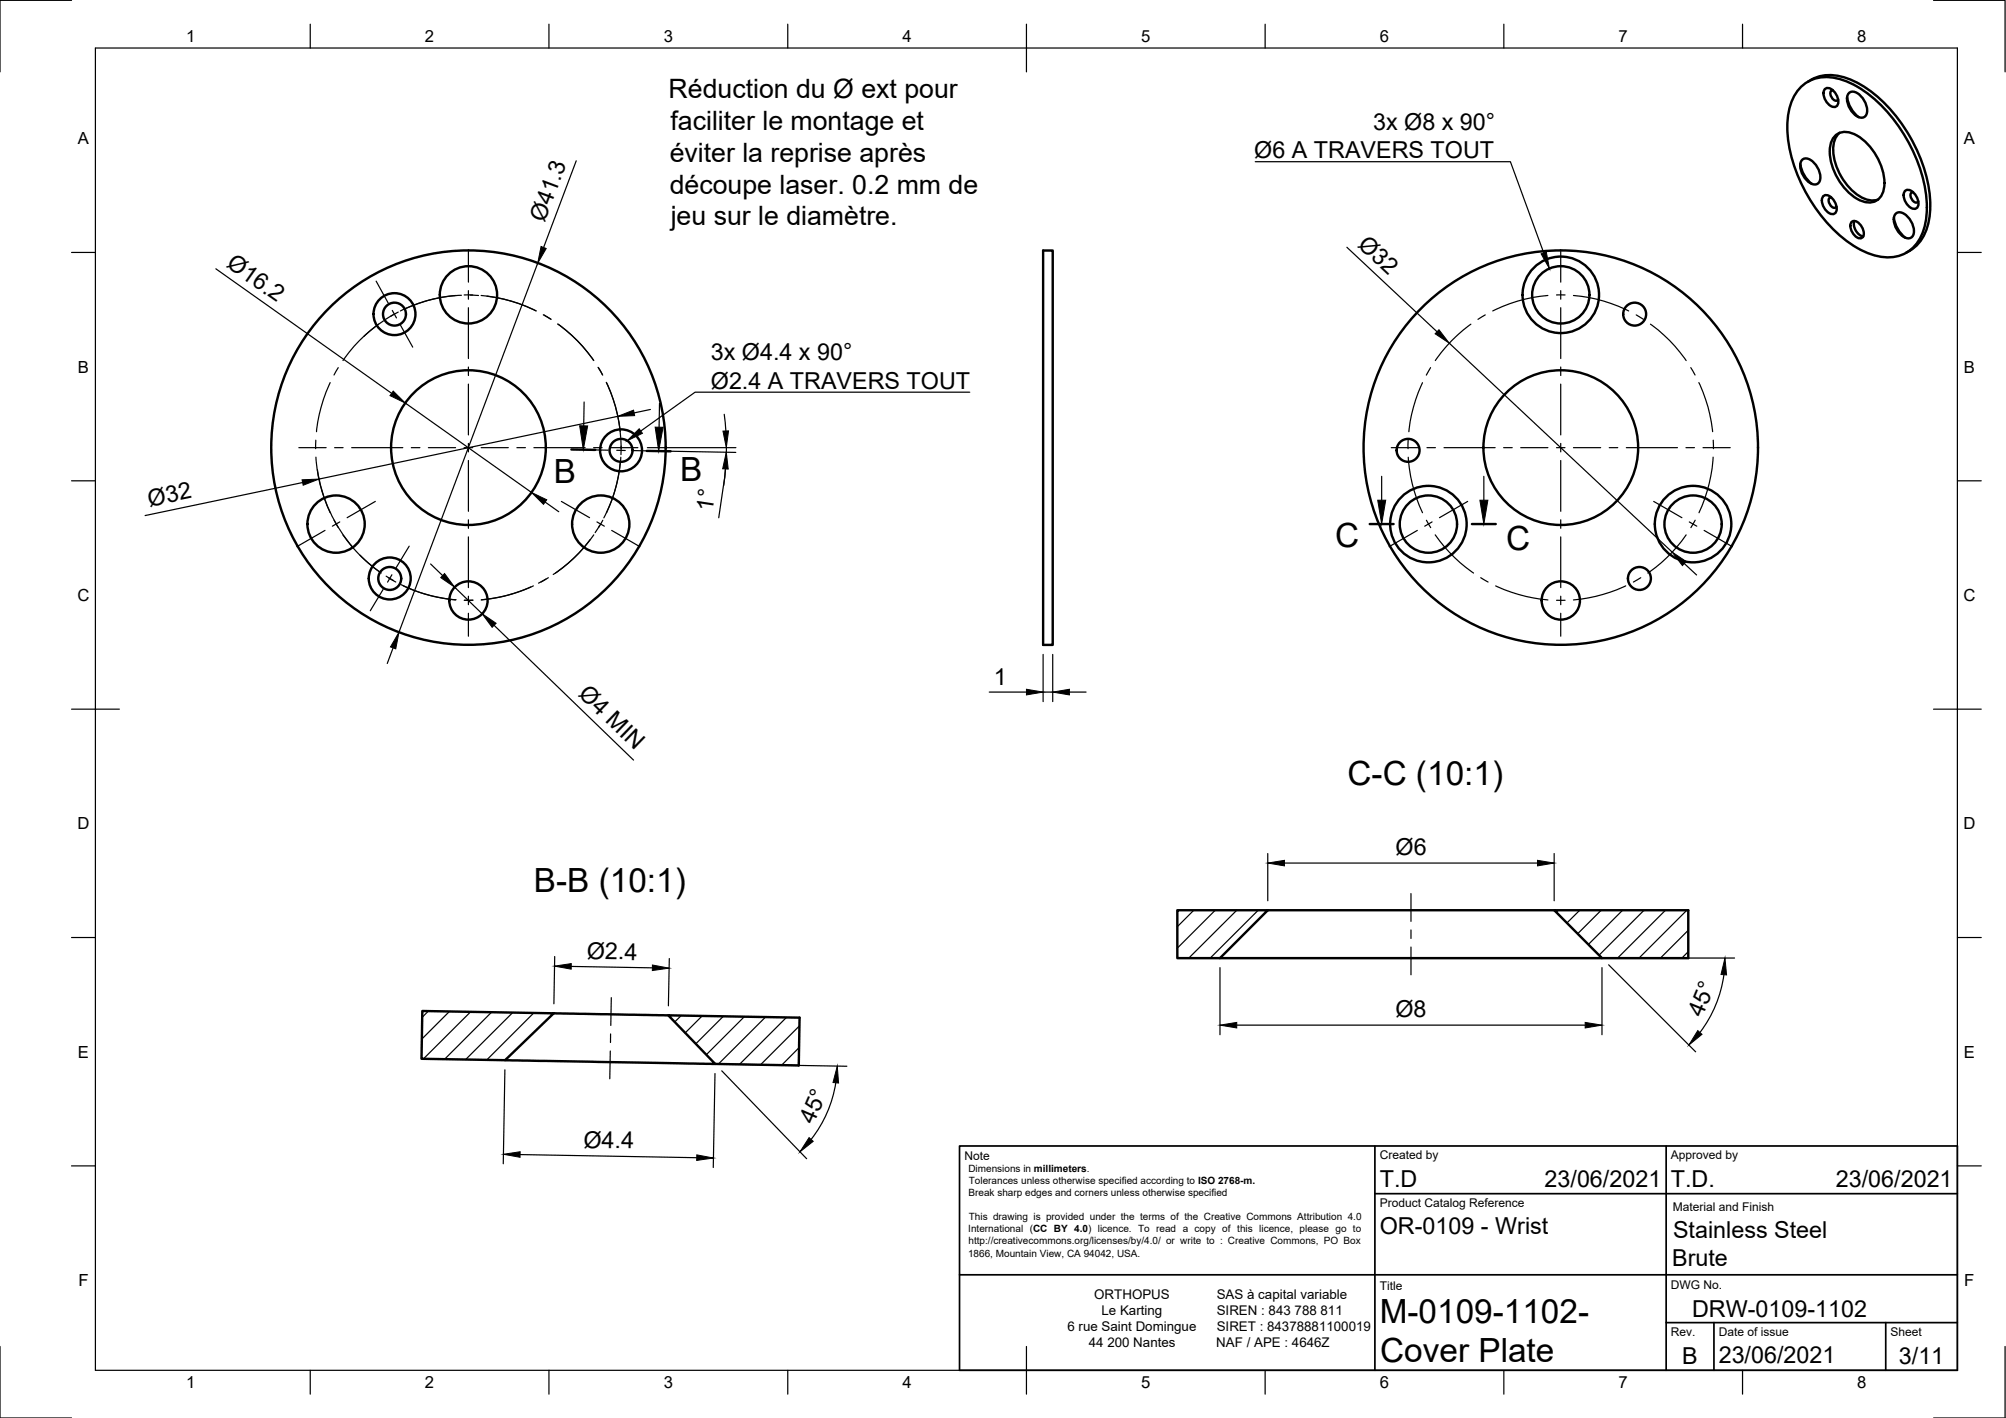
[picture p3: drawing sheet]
<svg xmlns="http://www.w3.org/2000/svg" width="420mm" height="297mm" viewBox="0 0 420 297" stroke-linecap="round" stroke-linejoin="round" font-family="sans-serif">
<!-- layer: Visible -->
<g fill="none" stroke="#000" stroke-width=".51">
<path d="M376.8 18.6a8.1 8.1 0 0 1 9.2-1.8 26.5 26.5 0 0 1 12.8 11.4 29 29 0 0 1 4.7 16.9 9.7 9.7 0 0 1-4.2 7.8 9.3 9.3 0 0 1-8.8-.2 29.4 29.4 0 0 1-13.2-14.1 26 26 0 0 1-2.6-15.2 10.1 10.1 0 0 1 2.1-4.8zM378.7 17.1a9 9 0 0 1 9-.4 28.5 28.5 0 0 1 13.3 13.7 25.4 25.4 0 0 1 2.9 16.2 8.7 8.7 0 0 1-4.6 6.3M382.1 18.7a1.38 1.38 0 0 1 2.2 .6 2.61 2.61 0 0 1 .5 2.8 1.38 1.38 0 0 1-2.1-.6 2.61 2.61 0 0 1-.6-2.8zM383.9 18.9l-.2 .1a1.32 1.32 0 0 0-.1 1.4 1.32 1.32 0 0 0 1.3 .6l.1-.2M387.1 19.6a1.47 1.47 0 0 1 2.4 .2 4 4 0 0 1 1.3 4.4 1.47 1.47 0 0 1-2.3-.2 4 4 0 0 1-1.4-4.4zM377.1 34.3a6.5 6.5 0 0 0 2.4 4.2M377.3 33.6a1.47 1.47 0 0 1 2.3 .2 4 4 0 0 1 1.4 4.4 1.47 1.47 0 0 1-2.3-.2 4 4 0 0 1-1.4-4.4zM384.3 28.5a3.7 3.7 0 0 1 4.7-.1 12.3 12.3 0 0 1 5.6 11 3.2 3.2 0 0 1-4.7 2.7 12 12 0 0 1-6.6-11.4l.2-.9zM385.3 27.8a5 5 0 0 0-1.2 4.8 12.5 12.5 0 0 0 6.2 8.9 4 4 0 0 0 3.1 .3M386.9 20.3a6.5 6.5 0 0 0 2.4 4.2M218.5 52.5h2v82.6h-2zM381.8 41.2a1.38 1.38 0 0 1 2.1 .6 2.61 2.61 0 0 1 .6 2.7 1.38 1.38 0 0 1-2.1-.5 2.61 2.61 0 0 1-.6-2.8z"/>
<path d="M383.6 41.4h-.3a1.32 1.32 0 0 0 0 1.4 1.32 1.32 0 0 0 1.2 .7l.1-.2M387.8 46.5a1.62 1.62 0 0 1 2.2 1 1.63 1.63 0 0 1-.2 2.4 2.49 2.49 0 0 1-2-3.4zM388.4 46.3a2.72 2.72 0 0 0 1.9 3.2M396.7 45.6a6.5 6.5 0 0 0 2.4 4.2M396.9 44.9a1.47 1.47 0 0 1 2.4 .2 4 4 0 0 1 1.3 4.4 1.47 1.47 0 0 1-2.3-.2 4 4 0 0 1-1.4-4.4zM398.9 40.1a1.38 1.38 0 0 1 2.2 .6 2.61 2.61 0 0 1 .5 2.7 1.38 1.38 0 0 1-2.1-.5 2.61 2.61 0 0 1-.6-2.8zM400.7 40.3h-.2a1.32 1.32 0 0 0-.1 1.4 1.32 1.32 0 0 0 1.2 .7l.2-.2M246.6 190.7h18.9l-10 10h-8.9zM265.5 190.7h60M88.5 211.8l27.5 .5-10.2 9.8-17.5-.3zM116 212.3l24 .4M255.5 200.7h80l-10-10h28.1v10h-18.1"/>
<path d="M105.8 222.1l44 .8-9.8-10.2 27.5 .5-.2 10-17.5-.3"/>
<circle cx="82.6" cy="65.8" r="2.4"/>
<circle cx="82.6" cy="65.8" r="4.4"/>
<circle cx="98.1" cy="61.8" r="6"/>
<circle cx="326.9" cy="61.8" r="6"/>
<circle cx="326.9" cy="61.8" r="8"/>
<circle cx="342.4" cy="65.8" r="2.4"/>
<circle cx="98.1" cy="93.8" r="41.3"/>
<circle cx="98.1" cy="93.8" r="16.2"/>
<circle cx="130.1" cy="94.3" r="2.4"/>
<circle cx="130.1" cy="94.3" r="4.4"/>
<circle cx="294.9" cy="94.3" r="2.4"/>
<circle cx="326.9" cy="93.8" r="41.3"/>
<circle cx="326.9" cy="93.8" r="16.2"/>
<circle cx="70.4" cy="109.8" r="6"/>
<circle cx="125.8" cy="109.8" r="6"/>
<circle cx="299.2" cy="109.8" r="6"/>
<circle cx="299.2" cy="109.8" r="8"/>
<circle cx="354.6" cy="109.8" r="6"/>
<circle cx="354.6" cy="109.8" r="8"/>
<circle cx="81.6" cy="121.2" r="2.4"/>
<circle cx="81.6" cy="121.2" r="4.4"/>
<circle cx="98.1" cy="125.8" r="4"/>
<circle cx="326.9" cy="125.8" r="4"/>
<circle cx="343.4" cy="121.2" r="2.4"/>
</g>
<!-- layer: Border -->
<g fill="none" stroke="#000" stroke-width=".25">
<path d="M15 .1h-15v15M20 10.1h390v276.9h-390zM65 5.1v5M115 5.1v5M165 5.1v5M215 5.1v10M265 5.1v5M315 5.1v5M365 5.1v5M405 .1h15v15M15 52.9h5M410 52.9h5"/>
<path d="M15 100.7h5M410 100.7h5M15 148.6h10M405 148.6h10M15 196.4h5M410 196.4h5M15 244.2h5M410 244.2h5M0 282.1v14.9h15M65 287v5M115 287v5M165 287v5"/>
<path d="M215 282.1v9.9M265 287v5M315 287v5M365 287v5M420 282.1v14.9h-15"/>
</g>
<!-- layer: TitleBlock -->
<path d="M201 240.1h209v46.9h-209zM288 250h122M288 240.1v46.9M349 240.1v46.9M201 267h209M349 277.1h61M359 277.1v9.9M395 277.1v9.9" fill="none" stroke="#000" stroke-width=".36"/>
<!-- layer: Center Lines -->
<g fill="none" stroke="#000" stroke-width=".25">
<path d="M78.8 58.9l2.5 4.6M98.1 52.3v6.8M326.9 52.3v6.8M70.8 77l-.8 1.6M79.3 67.9a30.9 30.9 0 0 0-7.5 7.6M80.3 67.2l-2.1 1.6-2 1.7M82.2 65l.8 1.6M82.3 66l-1.5 .9M83.4 65.4l-1.6 .8M83.9 68.2l2.5 4.5M95.4 61.9a31.3 31.3 0 0 0-11.5 3.2M96.6 61.9a31.7 31.7 0 0 0-11.6 2.7"/>
<path d="M98.1 60.9v1.8M98.1 64.5v10.6M98.1 76.9v1.8M98.4 61.8l1.8 .1M99 61.8h-1.8M100.8 61.9a31.3 31.3 0 0 1 11.5 3.2M102 62a31.8 31.8 0 0 1 10.2 3.1M113.8 65.9l1.5 1M113.9 66l1.5 .9M116.8 67.9a30.4 30.4 0 0 1 7.5 7.6M116.9 67.9a31.5 31.5 0 0 1 7.5 7.6M125.3 76.9l.9 1.6"/>
<path d="M125.3 77l.9 1.6M299.6 77l-.9 1.6M308.1 67.9a30.9 30.9 0 0 0-7.5 7.6M311.1 66l-1.5 .9M324.2 61.9a31.3 31.3 0 0 0-11.5 3.2M326 61.8h1.8M326.9 60.9v1.8M326.9 64.5v10.6M326.9 76.9v1.8M329.6 61.9a31.3 31.3 0 0 1 11.5 3.2M342.7 66l1.5 .9M345.7 67.9a30.5 30.5 0 0 1 7.5 7.6"/>
<path d="M354.1 77l.9 1.6M62.6 93.8h5.7M66.1 92.2v1.8M66.2 95.8a31.7 31.7 0 0 0 3 11.6M69.2 80.1a31.9 31.9 0 0 0-2.9 10.3M70.1 93.8h1.8M73.7 93.8h10.7M86.1 93.8h1.8M89.7 93.8h5.7M97.2 93.8h1.8M98.1 80.5v10.6M98.1 92.9v1.8"/>
<path d="M98.1 96.5v10.6M100.8 93.8h5.7M108.3 93.8h1.7M111.8 93.8h10.8M122.2 94.2l5.2 .1M124.3 93.8h1.8M127 80.1a31.7 31.7 0 0 1 3 11.6M127 80.2a30.9 30.9 0 0 1 2.9 10.2M127.9 93.8h5.7M129.2 94.3l1.8 .1M129.9 97a30.9 30.9 0 0 1-3.4 11.5M130 95.8a31.7 31.7 0 0 1-3 11.6"/>
<path d="M130 92.2l.1 1.8M130.1 93.4v1.8M132.7 94.4l5.3 .1M291.4 93.8h5.7M294.9 92.2v1.8M295 95.8a31.7 31.7 0 0 0 2.9 11.6M297.9 80.2a31.6 31.6 0 0 0-2.8 10.2M298.9 93.8h1.8M302.5 93.8h10.7M314.9 93.8h1.8M318.5 93.8h5.7M326 93.8h1.8"/>
<path d="M326.9 80.5v10.6M326.9 92.9v1.8M326.9 96.5v10.6M329.6 93.8h5.7M337.1 93.8h1.7M340.6 93.8h10.7M353.1 93.8h1.8M355.8 80.1a31.2 31.2 0 0 1 2.9 10.3M356.7 93.8h5.7M358.8 95.8a32.2 32.2 0 0 1-2.9 11.6M358.8 92.2l.1 1.8M68.1 111.1l-5.9 3.4"/>
<path d="M70 109l.9 1.5M71.2 109.3l-1.6 .9M71.8 112a31 31 0 0 0 8 8M75.4 116.3l1.9 1.8 2.1 1.6M78.6 105l-5.9 3.4M85.7 114.4l-2.7 4.5M98.1 108.9v1.8M98.1 112.5v10.6M117.6 105l5.9 3.4M123.6 113a30.9 30.9 0 0 1-7.7 7.3M124.4 112a31 31 0 0 1-8 8M125 109.3l1.6 .9"/>
<path d="M125.6 110.1l-.9 1.5M126.3 109l-.9 1.5M128.1 111.1l5.9 3.4M296.9 111.1l-5.9 3.4M298.8 109l.9 1.5M300 109.3l-1.6 .9M300.6 112a31.9 31.9 0 0 0 8 8M307.4 105l-5.9 3.4M326.9 108.9v1.8M326.9 112.5v10.6M346.4 105l5.9 3.4M353.2 112a31 31 0 0 1-8.1 8"/>
<path d="M353.8 109.3l1.6 .9M355.1 109l-.9 1.5M356.9 111.1l5.9 3.4M80.2 123.5l-2.6 4.4M80.9 120.7l1.5 .9M81.3 121l1.6 .9M82.1 120.4l-.9 1.5M84 122.5a31.3 31.3 0 0 0 11.5 3.1M84.5 122.7a32.7 32.7 0 0 0 10.9 3M98.1 124.9v1.8M98.1 128.5v4.8M99 125.7h-1.8"/>
<path d="M99.1 125.7h-1.8M111.2 122.9a31.4 31.4 0 0 1-10.3 2.7M111.7 122.7a32.7 32.7 0 0 1-10.9 3M114.4 121.3l-1.6 .9M114.9 121l-1.6 .9M310.1 121l1.6 .9M313.3 122.7a32.7 32.7 0 0 0 10.9 3M326 125.7h1.8M326.9 124.9v1.8M326.9 128.5v4.8M340.5 122.7a32.7 32.7 0 0 1-10.9 3M343.7 121l-1.6 .9"/>
<path d="M295.5 187.2v5.8M295.5 194.8v1.8M295.5 198.4v5.8M127.9 216.6v1.8M128 209l-.1 5.8M127.8 220.2l-.1 5.8"/>
</g>
<!-- layer: Dimensions -->
<g fill="none" stroke="#000" stroke-width=".25">
<path d="M120.7 33.7l-6.8 18.1M45.2 56.3l36.8 26.1M112.6 55.1l-29 77.3M282.1 51.8l18.9 17.7M303.6 71.9l46.6 43.8M66.5 98.4a32 32 0 0 0 7.6 16.4M84.9 84.4l26.4 18.8M129.4 87.2l-62.6 13.2M135.6 93.8h18.5M136.2 85.8l-3.4 .7M140 94.5l14.1 .3M151.7 86.8l.3 3.5"/>
<path d="M152 98.2l-.4 3.5M152.1 93.8l-.1 3.5-.4 4.4M63.4 101.1l-33 6.9M90.2 118.1l2.5 2.5M114.2 105.2l2.8 2M151.5 101.7l-1 6.8M352.8 118.1l2.5 2.3M82.3 135.7l-1.2 3.3M95.2 123l5.8 5.6M103.5 131l29.2 28.2M218.5 137.1v9.9M220.5 137.1v9.9"/>
<path d="M207.2 145h7.8M218.5 145h2M224 145h3.5M265.5 178.8v9.9M325.5 178.8v9.9M269 180.8h53M116.2 200.4l-.2 9.9M119.7 202.4l17 .3M140.2 200.8l-.2 9.9M255.5 202.7v14.1M259 214.7h73M335.5 202.7v14.1"/>
<path d="M336.9 202.1l18.3 18.2M337.5 200.7h25.8M361.1 204.2a25.8 25.8 0 0 1-5 12.1M105.7 224.1l-.3 19.7M149.8 224.9l-.4 19.7M151.2 224.3l17.8 18.4M151.8 222.9l25.6 .5M175.1 226.8a25.6 25.6 0 0 1-5.2 11.9M108.9 241.9l37 .6"/>
</g>
<g fill="#000" stroke="#000" stroke-width=".21">
<path d="M113.3 51.6l1.1 .5-1.8 3zM301.4 69.1l2.2 2.8-3-2zM82.4 81.9l2.5 2.5-3.2-1.5zM129.4 87.2l3.3-1.3 .2 1.2zM152.1 94.7l.4 3.6-1.1-.1zM151.4 90.3h1.2l-.5 3.5zM63.3 100.5l3.5-.1-3.3 1.2zM111.3 103.2l3.2 1.5-.7 .9zM350.2 115.7l3 1.9-.8 .9zM83.6 132.4l-.7 3.5-1.1-.4zM93.1 120.1l2.1 2.9-2.9-2zM101 128.6l2.9 2-.8 .8z"/>
<path d="M215 144.4l3.5 .6-3.5 .6zM220.5 145l3.5-.6v1.2zM265.5 180.8l3.5-.6v1.2zM322 180.2l3.5 .6-3.5 .6zM116.1 202.4l3.6-.5-.1 1.1zM136.7 202.1l3.4 .7-3.5 .5zM255.5 214.7l3.5-.5v1.1zM332 214.2l3.5 .5-3.5 .6zM355.6 215.9l.9 .8-2.8 2.2zM361.3 200.7l.3 3.5-1.1-.1zM169.5 238.3l.8 .8-2.7 2.2zM175.4 223.3l.2 3.6-1.1-.1z"/>
<path d="M105.5 241.8l3.4-.5v1.1zM145.9 241.9l3.5 .7-3.5 .5z"/>
</g>
<!-- layer: Annotations -->
<path d="M322.8 53.2l1.1-.4 .6 3.5zM121.4 89.2h1.7l-.9 5zM131.4 92.3l2.5-2.5 .7 1zM137.2 89.5h1.7l-.9 5zM288.6 104.8h1.6l-.8 5zM310 104.8h1.6l-.8 5z" fill="#000" stroke="#000" stroke-width=".21"/>
<path d="M262.9 33.9h53.5l6.9 19.1M122.3 84.2v5M138.1 84.5l-.1 5M203.1 82.2h-57.5l-11.4 8.1M289.4 99.8v5M310.8 99.8v5" fill="none" stroke="#000" stroke-width=".25"/>
<!-- layer: Hatching -->
<g fill="none" stroke="#000" stroke-width=".25">
<path d="M250 190.7l-3.4 3.4M254.5 190.7l-7.9 7.9M259 190.7l-10 10M263.5 190.7l-10 10M326.3 190.7l-.4 .4M330.9 190.7l-2.7 2.6M335.3 190.7l-4.9 4.9M339.8 190.7l-7.1 7.2M344.3 190.7l-9.4 9.4M348.8 190.7l-10 10M353.3 190.7l-10 10M353.6 194.9l-5.8 5.8"/>
<path d="M353.6 199.4l-1.3 1.3M89.7 211.8l-1.2 1.3M94.1 211.9l-5.7 5.7M98.6 212l-9.9 9.8M103 212l-9.9 9.9M107.4 212.1l-9.9 9.8M111.8 212.2l-9.8 9.8M142.7 212.8l-1.4 1.3M147.1 212.8l-3.6 3.6M151.5 212.9l-5.8 5.8M155.9 213l-8 7.9M160.3 213.1l-9.8 9.8"/>
<path d="M164.7 213.1l-9.8 9.9M167.3 219.5l-3.6 3.6M167.4 214.9l-8.1 8.1"/>
</g>
<!-- layer: Annotations -->
<path d="M119.7 94.2h5M135.5 94.5h5M286.9 109.8h5M308.3 109.8h5" fill="none" stroke="#000" stroke-width=".51"/>
<g font-size="7">
<text x="116" y="101.1">B</text>
<text x="142.5" y="100.7">B</text>
<text x="279.6" y="114.5">C</text>
<text x="315.4" y="115.3">C</text>
<text x="282.2" y="164.4">C-C (10:1)</text>
<text x="111.8" y="186.9">B-B (10:1)</text>
<text x="289" y="277.1">M-0109-1102-</text>
<text x="289.1" y="285.3">Cover Plate</text>
</g>
<g font-size="5.6">
<text x="140" y="20.4">Réduction du Ø ext pour</text>
<text x="140.4" y="27.2">faciliter le montage et</text>
<text x="140.3" y="33.9">éviter la reprise après</text>
<text x="140.3" y="40.5">découpe laser. 0.2 mm de</text>
<text x="140.5" y="47.2">jeu sur le diamètre.</text>
</g>
<g font-size="4.9">
<text x="287.6" y="27.2">3x Ø8 x 90°</text>
<text x="262.7" y="33.2">Ø6 A TRAVERS TOUT</text>
<text x="114" y="46.8" transform="rotate(-69 114 46.8)">Ø41.3</text>
<text x="284.2" y="51.5" transform="rotate(43 284.2 51.5)">Ø32</text>
<text x="47.2" y="55.7" transform="rotate(35 47.2 55.7)">Ø16.2</text>
<text x="148.9" y="75.5">3x Ø4.4 x 90°</text>
<text x="148.9" y="81.5">Ø2.4 A TRAVERS TOUT</text>
<text x="31.3" y="106.1" transform="rotate(-12 31.3 106.1)">Ø32</text>
<text x="149.2" y="107.3" transform="rotate(-81 149.2 107.3)">1°</text>
<text x="208.2" y="143.5">1</text>
<text x="120.9" y="145.6" transform="rotate(44 120.9 145.6)">Ø4 MIN</text>
<text x="292.3" y="179.2">Ø6</text>
<text x="122.9" y="200.9" transform="rotate(1 122.9 200.9)">Ø2.4</text>
<text x="292.3" y="213.1">Ø8</text>
<text x="356.5" y="213.3" transform="rotate(-67 356.5 213.3)">45°</text>
<text x="170.4" y="235.7" transform="rotate(-67 170.4 235.7)">45°</text>
<text x="122.2" y="240.4" transform="rotate(1 122.2 240.4)">Ø4.4</text>
<text x="289" y="248.5">T.D</text>
<text x="323.5" y="248.5">23/06/2021</text>
<text x="350" y="248.5">T.D.</text>
<text x="384.5" y="248.5">23/06/2021</text>
<text x="289" y="258.6">OR-0109 - Wrist</text>
<text x="350.4" y="259.4">Stainless Steel</text>
<text x="350.2" y="265.2">Brute</text>
<text x="354.4" y="275.8">DRW-0109-1102</text>
<text x="352.3" y="285.7">B</text>
<text x="360" y="285.5">23/06/2021</text>
<text x="397.7" y="285.7">3/11</text>
</g>
<g font-size="3.5">
<text x="39" y="8.8">1</text>
<text x="89" y="8.8">2</text>
<text x="139" y="8.8">3</text>
<text x="189" y="8.8">4</text>
<text x="239" y="8.8">5</text>
<text x="289" y="8.8">6</text>
<text x="339" y="8.8">7</text>
<text x="389" y="8.8">8</text>
<text x="16.3" y="30.2">A</text>
<text x="411.3" y="30.2">A</text>
<text x="16.3" y="78">B</text>
<text x="411.3" y="78">B</text>
<text x="16.2" y="125.9">C</text>
<text x="411.2" y="125.9">C</text>
<text x="16.2" y="173.7">D</text>
<text x="411.2" y="173.7">D</text>
<text x="16.3" y="221.6">E</text>
<text x="411.3" y="221.6">E</text>
<text x="16.4" y="269.4">F</text>
<text x="411.4" y="269.4">F</text>
<text x="39" y="290.8">1</text>
<text x="89" y="290.8">2</text>
<text x="139" y="290.8">3</text>
<text x="189" y="290.8">4</text>
<text x="239" y="290.8">5</text>
<text x="289" y="290.8">6</text>
<text x="339" y="290.8">7</text>
<text x="389" y="290.8">8</text>
</g>
<g font-size="2.8">
<text x="229.2" y="272.1">ORTHOPUS</text>
<text x="230.7" y="275.4">Le Karting</text>
<text x="254.8" y="272.1">SAS à capital variable</text>
<text x="254.8" y="275.4">SIREN : 843 788 811</text>
<text x="223.6" y="278.8">6 rue Saint Domingue</text>
<text x="254.8" y="278.8">SIRET : 84378881100019</text>
<text x="228" y="282.1">44 200 Nantes</text>
<text x="254.8" y="282.2">NAF / APE : 4646Z</text>
</g>
<g font-size="2.5">
<text x="202" y="243">Note</text>
<text x="289" y="242.9">Created by</text>
<text x="350" y="242.9">Approved by</text>
<text x="289" y="252.8">Product Catalog Reference</text>
<text x="350.4" y="253.6">Material and Finish</text>
<text x="289" y="270.2">Title</text>
<text x="350" y="270.1">DWG No.</text>
<text x="350" y="279.9">Rev.</text>
<text x="360" y="279.9">Date of issue</text>
<text x="396" y="279.9">Sheet</text>
</g>
<g font-size="2.1">
<text x="202.8" y="245.6">Dimensions in millimeters.</text>
<text x="202.8" y="250.6">Break sharp edges and corners unless otherwise specified</text>
<text x="202.9" y="248.1">Tolerances unless otherwise specified according to ISO 2768-m.</text>
<text x="202.9" y="255.6">This drawing is provided under the terms of the Creative Commons Attribution 4.0</text>
<text x="202.8" y="263.2">1866, Mountain View, CA 94042, USA.</text>
<text x="202.8" y="258.2">International (CC BY 4.0) licence. To read a copy of this licence, please go to</text>
<text x="202.8" y="260.7">http://creativecommons.org/licenses/by/4.0/ or write to : Creative Commons, PO Box</text>
</g>
</svg>
